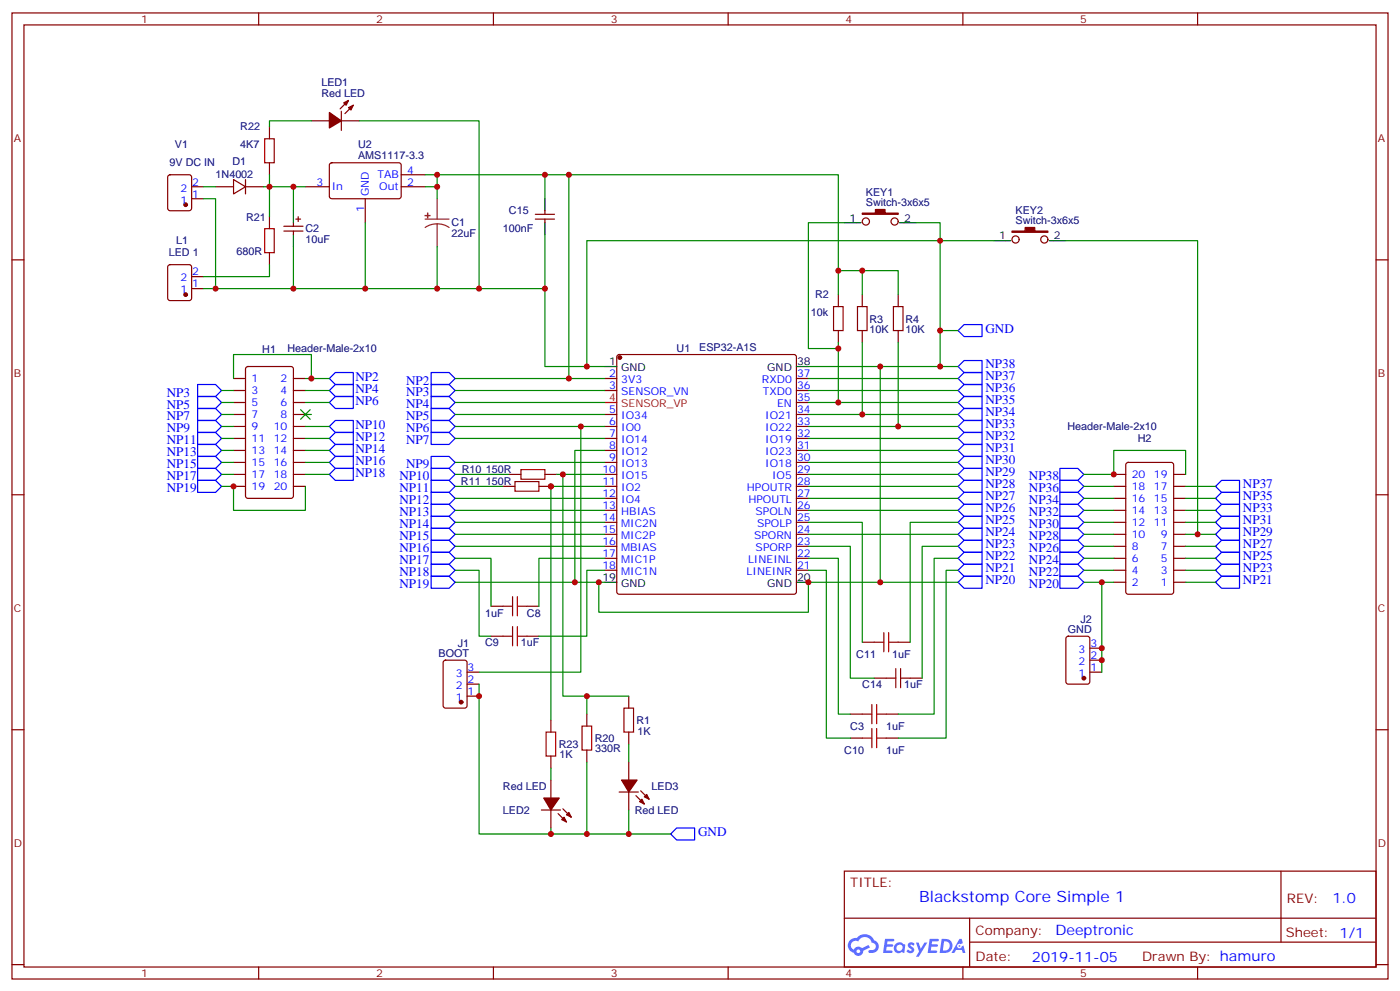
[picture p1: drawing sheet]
<svg xmlns="http://www.w3.org/2000/svg" width="412mm" height="292mm" viewBox="0 0 412 292" stroke-linecap="round" stroke-linejoin="round" font-family="sans-serif">
<g fill="none" stroke="#870000" stroke-width=".35">
<path d="M3.5 3.8h405.4v284.3h-405.4zM7.1 7.3h398.2v277.3h-398.2zM76.2 3.8v3.5M145.3 3.8v3.5M214.5 3.8v3.5M283.6 3.8v3.5M352.8 3.8v3.5M3.5 76.5h3.6M405.3 76.5h3.6M3.5 145.6h3.6M405.3 145.6h3.6M3.5 214.8h3.6"/>
<path d="M405.3 214.8h3.6M248.7 256.4h156.6v28.2h-156.6zM377.3 256.4v20.9M248.7 270.2h156.5M285.6 277.3h119.6M285.6 270.2v14.2M3.5 283.9h3.6M76.2 284.6v3.5M145.3 284.6v3.5M214.5 284.6v3.5M283.6 284.6v3.5M352.8 284.6v3.5"/>
<path d="M405.3 283.9h3.6"/>
</g>
<g fill="#5487ff">
<path d="M267.7 277.6a1.22 1.22 0 0 1 1.7 .2l-.4 .6a.47 .47 0 0 0-.3-.4 .47 .47 0 0 0-.5 .2l.1 .2a1.14 1.14 0 0 1 .8 1.8 1.14 1.14 0 0 1-1.9 0l-.2-.2 .5-.6 .7 .5a.29 .29 0 0 0 .3-.3 .29 .29 0 0 0-.2-.3 1.04 1.04 0 0 1-.6-1.7z"/>
<path d="M260.7 276.3h2.4l.3 .2-.2 .5-1.8 .1-.1 .8h1.5l.3 .4-.3 .4h-1.6l-.2 1.1h1.7l.2 .3-.2 .3-2.6 .1z"/>
<path d="M273.8 276.3h2.4l.3 .2-.1 .5-1.8 .1-.2 .8h1.6l.3 .4-.4 .4h-1.6l-.1 1.1h1.7l.2 .3-.2 .3-2.6 .1z"/>
<path d="M282.6 276.3h.7l.3 1.3-.6 .3a.69 .69 0 0 0-1 .3 .69 .69 0 0 0 .4 .9 .69 .69 0 0 0 .9-.6l.5-.2 .6 2.2h-.8l-.2-.9h-1.8l-.5 .9h-.8z"/>
<path d="M269.8 277.4h.8l.6 1.8 1.1-1.8h.9l-2.6 4.2h-.8l.9-1.5z"/>
<path d="M277.4 276.3l-.6 4.2h1.3a2.11 2.11 0 0 0 2.5-2.1 2.11 2.11 0 0 0-2.5-2.1zM278.1 277.1a1.39 1.39 0 0 1 1.7 1.4 1.39 1.39 0 0 1-1.8 1.3h-.3z"/>
<path d="M263.7 277.9a1.54 1.54 0 0 0-.1 2.2 1.54 1.54 0 0 0 2.2 .1l.6 .3 .3-2.3-.2-.3h-.4a1.49 1.49 0 0 0-2.4 0zM264 278.9a.94 .94 0 0 1 1.8 0 .94 .94 0 0 1-1.8 0z"/>
<path d="M250.4 276.7a2.18 2.18 0 0 0 1.1 3.7 1.44 1.44 0 0 0 1.6 .9 1.44 1.44 0 0 0 1.2-1.4l2-1.1-.5-.7-1.9 1a1.47 1.47 0 0 0-2.4 .4 1.39 1.39 0 0 1-.7-1.9 1.39 1.39 0 0 1 2-.5 2.12 2.12 0 0 1 2.2-1.3 2.12 2.12 0 0 1 1.9 1.7 1.14 1.14 0 0 1 1.1 1.4 1.14 1.14 0 0 1-1.7 .7 .43 .43 0 0 0-.5 .4 .43 .43 0 0 0 .4 .5 1.98 1.98 0 0 0 2.5-1.2 1.98 1.98 0 0 0-1.2-2.6 3.1 3.1 0 0 0-5.3-.6l-.9 .1zM252.3 280a.55 .55 0 0 1 1.1 0 .55 .55 0 0 1-1.1 0z"/>
<circle cx="282.6" cy="278.4" r=".26"/>
</g>
<g fill="none" stroke="#a10000" stroke-width=".35">
<path d="M78 40.9h2.8v7h-2.8zM78 67.3h2.8v7.1h-2.8zM245.5 90.2h2.9v7.1h-2.9zM252.6 90.2h2.8v7.1h-2.8zM263.2 90.2h2.8v7.1h-2.8zM153.5 138.2h7v2.8h-7zM151.7 141.7h7v2.9h-7zM148.2 178.4h2.8M151 175.6v5.7M152.4 175.6v5.7M152.4 178.4h2.8M148.2 187.3h2.8"/>
<path d="M151 184.4v5.7M152.4 184.4v5.7M152.4 187.3h2.8M257.5 189h2.8M260.3 186.2v5.6M261.1 199.6h2.8M261.8 186.2v5.6M261.8 189h2.8M263.9 196.8v5.6M265.3 196.8v5.6M265.3 199.6h2.8M160.9 215.5h2.8v7h-2.8z"/>
<path d="M171.4 213.7h2.9v7.1h-2.9zM183.8 208.4h2.8v7.1h-2.8zM254 217.2h2.8M254 210.2h2.8M256.8 207.4v5.6M256.8 214.4v5.7M258.2 207.4v5.6M258.2 214.4v5.7M258.2 217.2h2.9M258.2 210.2h2.9"/>
</g>
<g fill="none" stroke="#870000" stroke-width=".35">
<path d="M79.4 37.3v3.6M91.7 35.6h5.3M100.5 32.7v5.7M100.5 35.6h5.3M102.7 29.6l-2.5 2.4M104.1 31l-2.5 2.4M49.6 51.6l.5-.2h5.6l.7 .5v9.4l-.4 .7h-5.9l-.7-.4v-9.5zM56.4 58.5h3.6M56.4 55h3.6M63.5 55h5.3M68.8 52.8l3.5 2.2-3.5 2.1zM72.3 55h5.3"/>
<path d="M72.3 52.8v4.3M79.4 47.9v3.5M90 55h7M97.2 48.1l.5-.2 20 .1 .5 .6-.1 9.5-.6 .4-20.1-.1-.4-.6v-9.2zM107.6 58.5v7M118.2 55h7M118.2 51.4h7M49.6 78.1l.5-.2h5.6l.7 .4v9.5l-.4 .6-5.9 .1-.7-.5v-9.4zM79.4 63.8v3.5M79.4 74.4v3.5M83.6 66.6h5.7M83.6 68h5.7"/>
<path d="M86.4 65.5v1.1M86.4 68v1.1M87.1 64.5h1.4M87.8 63.8v1.4M157.7 63.1h5.6M157.7 64.5h5.6M160.5 62v1.1M160.5 64.5v1M56.4 84.9h3.6M56.4 81.4h3.6M246.9 86.7v3.5M246.9 97.3v3.5"/>
<path d="M254 86.7v3.5M254 97.3v3.5M264.6 86.7v3.5M264.6 97.3v3.5M68.8 111.4h3.5M68.8 114.9h3.5M68.8 118.5h3.5M72.6 108.1l.4-.2h12.7l.7 .4v37.7l-.4 .6-13 .1-.6-.5-.1-37.6zM86.4 111.4h3.6M86.4 114.9h3.6M86.4 118.5h3.6M178.2 111.4h3.5"/>
<path d="M178.2 114.9h3.5M181.9 104.6l.5-.2h51.5l.5 .2 .2 .5v69.1l-.2 .5-.5 .2h-51.5l-.5-.2-.2-.5v-69.1zM234.6 111.4h3.5M234.6 114.9h3.5M234.6 118.5h3.5M68.8 139.6h3.5M68.8 122h3.5M68.8 125.5h3.5M68.8 129h3.5M68.8 132.6h3.5M68.8 136.1h3.5M86.4 139.6h3.6"/>
<path d="M86.4 122h3.6M86.4 125.5h3.6M86.4 129h3.6M86.4 132.6h3.6M86.4 136.1h3.6M149.9 139.6h3.6M160.5 139.6h3.5M178.2 139.6h3.5M178.2 122h3.5M178.2 125.5h3.5M178.2 129h3.5M178.2 132.6h3.5"/>
<path d="M178.2 136.1h3.5M234.6 139.6h3.5M234.6 122h3.5M234.6 125.5h3.5M234.6 129h3.5M234.6 132.6h3.5M234.6 136.1h3.5M328.1 139.6h3.5M331.8 136.3l.5-.2h12.7l.7 .4v37.7l-.4 .7h-13l-.6-.5-.1-37.6zM345.7 139.6h3.5M68.8 143.2h3.5M86.4 143.2h3.6"/>
<path d="M148.2 143.2h3.5M158.7 143.2h3.6M178.2 143.2h3.5M178.2 146.7h3.5M178.2 150.2h3.5M178.2 153.7h3.5M178.2 157.3h3.5M234.6 143.2h3.5M234.6 146.7h3.5M234.6 150.2h3.5M234.6 153.7h3.5M234.6 157.3h3.5"/>
<path d="M328.1 143.2h3.5M328.1 146.7h3.5M328.1 150.2h3.5M328.1 153.7h3.5M328.1 157.3h3.5M345.7 143.2h3.5M345.7 146.7h3.5M345.7 150.2h3.5M345.7 153.7h3.5M345.7 157.3h3.5M144.6 178.4h3.6M155.2 178.4h3.5"/>
<path d="M178.2 160.8h3.5M178.2 164.3h3.5M178.2 167.9h3.5M234.6 160.8h3.5M234.6 164.3h3.5M234.6 167.9h3.5M328.1 160.8h3.5M328.1 164.3h3.5M328.1 167.9h3.5M328.1 171.4h3.5M345.7 160.8h3.5M345.7 164.3h3.5"/>
<path d="M345.7 167.9h3.5M345.7 171.4h3.5M130.8 194.5l.4-.2h5.7l.6 .4 .1 13-.5 .7h-5.9l-.6-.4-.1-13zM137.6 197.8h3.5M144.6 187.3h3.6M155.2 187.3h3.5M254 189h3.5M257.5 199.6h3.6M264.6 189h3.5M268.1 199.6h3.5M314.2 187.5l.5-.2h5.6l.7 .4v13l-.4 .6-5.9 .1-.7-.5v-12.9zM321 197.8h3.6"/>
<path d="M321 194.3h3.6M321 190.8h3.6M137.6 204.9h3.5M137.6 201.4h3.5M162.3 211.9v3.6M172.9 210.2v3.5M185.2 204.9v3.5M185.2 215.5v3.5M250.5 217.2h3.5M250.5 210.2h3.5M261.1 217.2h3.5M261.1 210.2h3.5"/>
<path d="M159.5 238.4h5.6M162.3 222.5v3.6M162.3 229.6v5.3M162.3 238.4v5.3M164.4 239.5l2.5 2.4M165.8 238.1l2.5 2.4M172.9 220.8v3.5M182.4 233.1h5.6M185.2 224.3v5.3M185.2 233.1v5.3M187.3 234.2l2.5 2.4M188.7 232.8l2.5 2.4"/>
<circle cx="255.1" cy="65.2" r="1.06"/>
<circle cx="263.5" cy="65.2" r="1.06"/>
<circle cx="299.2" cy="70.5" r="1.06"/>
<circle cx="307.6" cy="70.5" r="1.06"/>
</g>
<path d="M160.5 58.5v3.5M86.4 62v3.5M86.4 69.1v3.5M160.5 65.5v3.6M248.7 65.5h4.9M264.9 65.5h5M292.8 70.8h4.9M309 70.8h5M178.2 107.9h3.5M234.6 107.9h3.5M178.2 171.4h3.5M234.6 171.4h3.5" fill="none" stroke="#000" stroke-width=".35"/>
<g fill="#8c2424" stroke="#8c2424" stroke-width=".35">
<path d="M125.2 63.4l1.4 .1z"/>
<path d="M125.9 62.7l.1 1.4z"/>
</g>
<path d="M128.8 58.5v6M125.2 64.5h7.1M128.8 65.9l1.8 .2 1.7 .9M128.8 65.9l-1.9 .2-1.7 .9M128.8 65.9v6.7" fill="none" stroke="#8c2424" stroke-width=".35"/>
<g fill="#870000" stroke="#870000" stroke-width=".35">
<path d="M165.5 241.2l.7-.7 .7 1.4z"/>
<path d="M166.9 239.8l.7-.7 .7 1.4z"/>
<path d="M160.2 234.9h4.5l-2.4 3.5z"/>
<path d="M102.7 31.7l1.4-.7-.7 1.4z"/>
<path d="M101.2 30.3l1.5-.7-.7 1.4z"/>
<path d="M97 33.1l3.5 2.5-3.5 2.1z"/>
<path d="M188.4 235.9l.7-.7 .7 1.4z"/>
<path d="M189.8 234.5l.7-.7 .7 1.4z"/>
<path d="M183.1 229.6h4.6l-2.5 3.5z"/>
<path d="M254 62.7h3.9v-1h2.8v1h3.9v.4h-10.6z"/>
<path d="M298.1 68h3.9v-1h2.8v1h3.9v.4h-10.6z"/>
<circle cx="54.7" cy="86.7" r=".53"/>
<circle cx="54.7" cy="60.3" r=".53"/>
<circle cx="182.6" cy="105.2" r=".53"/>
<circle cx="135.8" cy="206.7" r=".53"/>
<circle cx="319.3" cy="199.6" r=".53"/>
</g>
<path d="M178.2 118.5h3.5" fill="none" stroke="#f00" stroke-width=".35"/>
<g fill="none" stroke="#00f" stroke-width=".35">
<path d="M282.2 97.3l1.8-1.8h5.3v3.6h-5.3zM58.2 113.2h5.3l1.8 1.7-1.8 1.8h-5.3zM58.2 116.7h5.3l1.8 1.8-1.8 1.7h-5.3zM97 111.4l1.8-1.8h5.3v3.6h-5.3zM97 114.9l1.8-1.7h5.3v3.5h-5.3zM97 118.5l1.8-1.8h5.3v3.5h-5.3zM127 109.6h5.3l1.8 1.8-1.8 1.8h-5.3zM127 113.2h5.3l1.8 1.7-1.8 1.8h-5.3zM127 116.7h5.3l1.8 1.8-1.8 1.7h-5.3zM282.2 107.9l1.8-1.8h5.3v3.5h-5.3zM282.2 111.4l1.8-1.8h5.3v3.6h-5.3zM282.2 114.9l1.8-1.7h5.3v3.5h-5.3z"/>
<path d="M282.2 118.5l1.8-1.8h5.3v3.5h-5.3zM58.2 120.2h5.3l1.8 1.8-1.8 1.8h-5.3zM58.2 123.8h5.3l1.8 1.7-1.8 1.8h-5.3zM58.2 127.3h5.3l1.8 1.7-1.8 1.8h-5.3zM58.2 130.8h5.3l1.8 1.8-1.8 1.7h-5.3zM58.2 134.3h5.3l1.8 1.8-1.8 1.8h-5.3zM58.2 137.9h5.3l1.8 1.7-1.8 1.8h-5.3zM97 125.5l1.8-1.7h5.3v3.5h-5.3zM97 129l1.8-1.7h5.3v3.5h-5.3zM97 132.6l1.8-1.8h5.3v3.5h-5.3zM97 136.1l1.8-1.8h5.3v3.6h-5.3zM97 139.6l1.8-1.7h5.3v3.5h-5.3z"/>
<path d="M127 120.2h5.3l1.8 1.8-1.8 1.8h-5.3zM127 127.3h5.3l1.8 1.7-1.8 1.8h-5.3zM127 134.3h5.3l1.8 1.8-1.8 1.8h-5.3zM127 137.9h5.3l1.8 1.7-1.8 1.8h-5.3zM127 123.8h5.3l1.8 1.7-1.8 1.8h-5.3zM282.2 122l1.8-1.8h5.3v3.6h-5.3zM282.2 125.5l1.8-1.7h5.3v3.5h-5.3zM282.2 129l1.8-1.7h5.3v3.5h-5.3zM282.2 132.6l1.8-1.8h5.3v3.5h-5.3zM282.2 136.1l1.8-1.8h5.3v3.6h-5.3zM282.2 139.6l1.8-1.7h5.3v3.5h-5.3zM312.2 137.9h5.3l1.8 1.7-1.8 1.8h-5.3z"/>
<path d="M58.2 141.4h5.3l1.8 1.8-1.8 1.7h-5.3zM127 141.4h5.3l1.8 1.8-1.8 1.7h-5.3zM127 144.9h5.3l1.8 1.8-1.8 1.7h-5.3zM127 148.4h5.3l1.8 1.8-1.8 1.8h-5.3zM127 152h5.3l1.8 1.7-1.8 1.8h-5.3zM127 155.5h5.3l1.8 1.8-1.8 1.7h-5.3zM127 159h5.3l1.8 1.8-1.8 1.8h-5.3zM282.2 143.2l1.8-1.8h5.3v3.5h-5.3zM282.2 146.7l1.8-1.8h5.3v3.5h-5.3zM282.2 150.2l1.8-1.8h5.3v3.6h-5.3zM282.2 153.7l1.8-1.7h5.3v3.5h-5.3zM282.2 157.3l1.8-1.8h5.3v3.5h-5.3z"/>
<path d="M312.2 159h5.3l1.8 1.8-1.8 1.8h-5.3zM312.2 155.5h5.3l1.8 1.8-1.8 1.7h-5.3zM312.2 152h5.3l1.8 1.7-1.8 1.8h-5.3zM312.2 148.4h5.3l1.8 1.8-1.8 1.8h-5.3zM312.2 144.9h5.3l1.8 1.8-1.8 1.7h-5.3zM312.2 141.4h5.3l1.8 1.8-1.8 1.7h-5.3zM358.1 157.3l1.7-1.8h5.3v3.5h-5.3zM358.1 153.7l1.7-1.7h5.3v3.5h-5.3zM358.1 150.2l1.7-1.8h5.3v3.6h-5.3zM358.1 146.7l1.7-1.8h5.3v3.5h-5.3zM358.1 143.2l1.7-1.8h5.3v3.5h-5.3zM127 162.6h5.3l1.8 1.7-1.8 1.8h-5.3z"/>
<path d="M127 166.1h5.3l1.8 1.8-1.8 1.7h-5.3zM127 169.6h5.3l1.8 1.8-1.8 1.7h-5.3zM282.2 160.8l1.8-1.8h5.3v3.6h-5.3zM282.2 164.3l1.8-1.7h5.3v3.5h-5.3zM282.2 167.9l1.8-1.8h5.3v3.5h-5.3zM282.2 171.4l1.8-1.8h5.3v3.5h-5.3zM312.2 169.6h5.3l1.8 1.8-1.8 1.7h-5.3zM312.2 166.1h5.3l1.8 1.8-1.8 1.7h-5.3zM312.2 162.6h5.3l1.8 1.7-1.8 1.8h-5.3zM358.1 171.4l1.7-1.8h5.3v3.5h-5.3zM358.1 167.9l1.7-1.8h5.3v3.5h-5.3zM358.1 164.3l1.7-1.7h5.3v3.5h-5.3z"/>
<path d="M358.1 160.8l1.7-1.8h5.3v3.6h-5.3zM197.6 245.5l1.7-1.8h5.3v3.5h-5.3z"/>
</g>
<g fill="none" stroke="#008700" stroke-width=".35">
<path d="M91.7 35.6h-12.3v1.7M105.8 35.6h35.3v49.3h19.4v-15.8M60 58.5h3.5v26.4h22.9v-12.3M60 55h3.5M77.6 55h12.4M79.4 51.4v12.4M86.4 55v7M125.2 51.4h35.3v7.1M125.2 55h3.6v3.5M128.8 51.4v3.6M160.5 51.4h86.4v28.3h7.1v7M167.6 51.4v60"/>
<path d="M79.4 77.9v3.5h-19.4M107.6 65.5v19.4M128.8 72.6v12.3h-42.4M246.9 79.7v7M248.7 65.5h-10.6v37.1h8.8M254 79.7h10.6v7M269.9 65.5h7v31.8M292.8 70.8h-119.9v37.1M314 70.8h38.8v86.5M60 84.9h3.5M128.8 84.9h12.3M160.5 84.9v23h17.7"/>
<path d="M282.2 97.3h-5.3v10.6M65.3 114.9h3.5M65.3 118.5h3.5M68.8 111.4v-7h22.9v7M90 111.4h7M90 114.9h7M90 118.5h7M134.1 111.4h44.1M134.1 114.9h44.1M134.1 118.5h44.1M238.1 107.9h44.1M238.1 111.4h44.1"/>
<path d="M238.1 114.9h44.1M246.9 100.8v17.7h-8.8M246.9 118.5h35.3M254 100.8v21.2M259.3 107.9v63.5M264.6 100.8v24.7M65.3 122h3.5M65.3 125.5h3.5M65.3 132.6h3.5M65.3 136.1h3.5M65.3 139.6h3.5M65.3 129h3.5"/>
<path d="M90 122h1.7M90 125.5h7M90 132.6h7M90 136.1h7M90 139.6h7M90 129h7M134.1 122h44.1M134.1 125.5h37M134.1 136.1h44.1M134.1 139.6h15.8M134.1 129h44.1M164 139.6h14.2"/>
<path d="M165.8 139.6v65.3h19.4M178.2 125.5h-7.1v72.3h-30M178.2 132.6h-8.9v38.8h-35.2M238.1 122h44.1M238.1 125.5h44.1M238.1 132.6h44.1M238.1 136.1h44.1M238.1 139.6h44.1M238.1 129h44.1M319.3 139.6h8.8v-7h21.1v7M65.3 143.2h3.5v7h21.2v-7M134.1 146.7h44.1"/>
<path d="M134.1 143.2h14.1M134.1 150.2h44.1M134.1 157.3h44.1M134.1 153.7h44.1M178.2 143.2h-15.9v68.7M238.1 153.7h15.9v35.3M238.1 146.7h44.1M238.1 143.2h44.1M238.1 150.2h44.1M238.1 157.3h44.1M282.2 153.7h-14.1v35.3M319.3 146.7h8.8"/>
<path d="M319.3 143.2h8.8M319.3 150.2h8.8M319.3 157.3h8.8M319.3 153.7h8.8M349.2 146.7h8.9M349.2 143.2h8.9M349.2 150.2h8.9M349.2 157.3h8.9M349.2 153.7h8.9M134.1 164.3h10.5v14.1M134.1 167.9h7v19.4h3.5M134.1 160.8h44.1"/>
<path d="M169.3 171.4h8.9M176.4 171.4v8.8h61.7v-8.8h44.1M178.2 167.9h-5.3v19.4h-14.2M178.2 164.3h-19.5v14.1M238.1 160.8h12.4v38.8h7M238.1 167.9h5.3v49.3h7.1M238.1 164.3h8.8v45.9h3.6M282.2 160.8h-10.6v38.8M282.2 167.9h-3.5v49.3h-14.1M282.2 164.3h-7v45.9h-10.6M319.3 160.8h8.8M319.3 171.4h8.8"/>
<path d="M319.3 167.9h8.8M319.3 164.3h8.8M324.6 171.4v26.4M349.2 160.8h8.9M349.2 171.4h8.9M349.2 167.9h8.9M349.2 164.3h8.9M141.1 201.4v44.1h21.2M172.9 204.9v5.3M185.2 219v5.3M162.3 226.1v3.5M172.9 224.3v21.2"/>
<path d="M185.2 238.4v7.1h-22.9v-1.8M185.2 245.5h12.4"/>
</g>
<g fill="#c00">
<circle cx="352.8" cy="157.3" r=".88"/>
<circle cx="324.6" cy="190.8" r=".88"/>
<circle cx="324.6" cy="194.3" r=".88"/>
<circle cx="259.3" cy="107.9" r=".88"/>
<circle cx="259.3" cy="171.4" r=".88"/>
<circle cx="276.9" cy="97.3" r=".88"/>
<circle cx="238.1" cy="171.4" r=".88"/>
<circle cx="276.9" cy="107.9" r=".88"/>
<circle cx="185.2" cy="245.5" r=".88"/>
<circle cx="246.9" cy="118.5" r=".88"/>
<circle cx="254" cy="79.7" r=".88"/>
<circle cx="167.6" cy="51.4" r=".88"/>
<circle cx="160.5" cy="51.4" r=".88"/>
<circle cx="107.6" cy="84.9" r=".88"/>
<circle cx="141.1" cy="84.9" r=".88"/>
<circle cx="128.8" cy="84.9" r=".88"/>
<circle cx="141.1" cy="204.9" r=".88"/>
<circle cx="162.3" cy="245.5" r=".88"/>
<circle cx="91.7" cy="111.4" r=".88"/>
<circle cx="165.8" cy="139.6" r=".88"/>
<circle cx="128.8" cy="51.4" r=".88"/>
<circle cx="167.6" cy="111.4" r=".88"/>
<circle cx="162.3" cy="143.2" r=".88"/>
<circle cx="172.9" cy="204.9" r=".88"/>
<circle cx="172.9" cy="245.5" r=".88"/>
<circle cx="79.4" cy="55" r=".88"/>
<circle cx="86.4" cy="55" r=".88"/>
<circle cx="86.4" cy="84.9" r=".88"/>
<circle cx="63.5" cy="84.9" r=".88"/>
<circle cx="160.5" cy="84.9" r=".88"/>
<circle cx="128.8" cy="55" r=".88"/>
<circle cx="171.1" cy="125.5" r=".88"/>
<circle cx="68.8" cy="143.2" r=".88"/>
<circle cx="246.9" cy="79.7" r=".88"/>
<circle cx="254" cy="122" r=".88"/>
<circle cx="264.6" cy="125.5" r=".88"/>
<circle cx="328.1" cy="139.6" r=".88"/>
<circle cx="169.3" cy="171.4" r=".88"/>
<circle cx="176.4" cy="171.4" r=".88"/>
<circle cx="246.9" cy="102.6" r=".88"/>
<circle cx="276.9" cy="70.8" r=".88"/>
<circle cx="172.9" cy="107.9" r=".88"/>
<circle cx="324.6" cy="171.4" r=".88"/>
</g>
<path d="M88.5 120.6l2.9 2.8zM91.4 120.6l-2.9 2.8z" fill="#c00" stroke="#008700" stroke-width=".35"/>
<text font-size="4.6" fill="#00f" x="270.8" y="265.4">Blackstomp Core Simple 1</text>
<g font-size="4.2" fill="#00f">
<text x="392.5" y="265.7">1.0</text>
<text x="310.9" y="275.2">Deeptronic</text>
<text x="304" y="283">2019-11-05</text>
</g>
<g font-size="3.9" fill="#00f">
<text x="290.3" y="97.9">GND</text>
<text x="104.7" y="112.1">NP2</text>
<text x="119.6" y="113.2">NP2</text>
<text x="290.3" y="108.5">NP38</text>
<text x="290.3" y="112">NP37</text>
<text x="49.1" y="116.7">NP3</text>
<text x="104.7" y="115.6">NP4</text>
<text x="104.7" y="119.2">NP6</text>
<text x="119.6" y="116.7">NP3</text>
<text x="290.3" y="115.5">NP36</text>
<text x="290.3" y="119">NP35</text>
<text x="49.1" y="120.2">NP5</text>
<text x="49.1" y="123.8">NP7</text>
<text x="119.6" y="120.2">NP4</text>
<text x="119.6" y="123.8">NP5</text>
<text x="290.3" y="122.6">NP34</text>
<text x="49.1" y="127.3">NP9</text>
<text x="49.1" y="130.8">NP11</text>
<text x="104.7" y="126.2">NP10</text>
<text x="104.7" y="129.7">NP12</text>
<text x="119.6" y="130.8">NP7</text>
<text x="119.6" y="127.3">NP6</text>
<text x="290.3" y="126.1">NP33</text>
<text x="290.3" y="129.6">NP32</text>
<text x="49.1" y="134.3">NP13</text>
<text x="49.1" y="137.9">NP15</text>
<text x="104.7" y="133.3">NP14</text>
<text x="104.7" y="136.8">NP16</text>
<text x="119.6" y="137.9">NP9</text>
<text x="290.3" y="133.2">NP31</text>
<text x="290.3" y="136.7">NP30</text>
<text x="49.1" y="141.4">NP17</text>
<text x="104.7" y="140.3">NP18</text>
<text x="117.7" y="141.4">NP10</text>
<text x="290.3" y="140.2">NP29</text>
<text x="290.3" y="143.7">NP28</text>
<text x="303.1" y="141.4">NP38</text>
<text x="366.1" y="143.7">NP37</text>
<text x="49.1" y="144.9">NP19</text>
<text x="117.7" y="144.9">NP11</text>
<text x="117.7" y="148.4">NP12</text>
<text x="290.3" y="147.3">NP27</text>
<text x="303.1" y="148.5">NP34</text>
<text x="303.1" y="144.9">NP36</text>
<text x="366.1" y="147.3">NP35</text>
<text x="117.7" y="152">NP13</text>
<text x="117.7" y="155.5">NP14</text>
<text x="290.3" y="150.8">NP26</text>
<text x="290.3" y="154.3">NP25</text>
<text x="303.1" y="155.5">NP30</text>
<text x="303.1" y="152">NP32</text>
<text x="366.1" y="154.3">NP31</text>
<text x="366.1" y="150.8">NP33</text>
<text x="117.7" y="159">NP15</text>
<text x="290.3" y="157.8">NP24</text>
<text x="290.3" y="161.4">NP23</text>
<text x="303.1" y="159">NP28</text>
<text x="366.1" y="161.4">NP27</text>
<text x="366.1" y="157.9">NP29</text>
<text x="117.7" y="162.6">NP16</text>
<text x="117.7" y="166.1">NP17</text>
<text x="290.3" y="164.9">NP22</text>
<text x="303.1" y="166.1">NP24</text>
<text x="303.1" y="162.6">NP26</text>
<text x="366.1" y="164.9">NP25</text>
<text x="117.7" y="169.6">NP18</text>
<text x="117.7" y="173.1">NP19</text>
<text x="290.3" y="168.4">NP21</text>
<text x="290.3" y="172">NP20</text>
<text x="303.1" y="173.2">NP20</text>
<text x="303.1" y="169.6">NP22</text>
<text x="366.1" y="172">NP21</text>
<text x="366.1" y="168.4">NP23</text>
<text x="205.6" y="246">GND</text>
</g>
<g font-size="3.9" fill="#800">
<text x="250.5" y="261">TITLE:</text>
<text x="379.1" y="265.7">REV:</text>
<text x="287.4" y="275.2">Company:</text>
<text x="378.7" y="275.8">Sheet: 1/1</text>
<text x="287.4" y="282.9">Date:</text>
<text x="336.4" y="282.9">Drawn By: hamuro</text>
</g>
<g font-size="3.2" fill="#800">
<text x="41.6" y="6.8">1</text>
<text x="110.8" y="6.8">2</text>
<text x="179.9" y="6.8">3</text>
<text x="249.1" y="6.8">4</text>
<text x="318.2" y="6.8">5</text>
<text x="4.1" y="41.9">A</text>
<text x="405.9" y="41.9">A</text>
<text x="4.1" y="111.1">B</text>
<text x="405.9" y="111.1">B</text>
<text x="4.1" y="180.2">C</text>
<text x="405.9" y="180.2">C</text>
<text x="4.1" y="249.3">D</text>
<text x="405.9" y="249.3">D</text>
<text x="41.6" y="287.6">1</text>
<text x="110.8" y="287.6">2</text>
<text x="179.9" y="287.6">3</text>
<text x="249.1" y="287.6">4</text>
<text x="318.2" y="287.6">5</text>
</g>
<g font-size="3.2" fill="#000080">
<text x="94.7" y="28.5">Red LED</text>
<text x="94.7" y="25.3">LED1</text>
<text x="70.8" y="38.4">R22</text>
<text x="51.5" y="43.7">V1</text>
<text x="70.8" y="43.7">4K7</text>
<text x="105.5" y="46.8">AMS1117-3.3</text>
<text x="105.5" y="43.7">U2</text>
<text x="50" y="49">9V DC IN</text>
<text x="63.5" y="52.5">1N4002</text>
<text x="68.4" y="48.6">D1</text>
<text x="255.1" y="57.7">KEY1</text>
<text x="72.5" y="65">R21</text>
<text x="149.9" y="63.1">C15</text>
<text x="255.1" y="60.6">Switch-3x6x5</text>
<text x="299.1" y="65.9">Switch-3x6x5</text>
<text x="299.2" y="63">KEY2</text>
<text x="51.9" y="71.9">L1</text>
<text x="90" y="71.5">10uF</text>
<text x="90" y="68.4">C2</text>
<text x="133" y="69.8">22uF</text>
<text x="133" y="66.6">C1</text>
<text x="148.2" y="68.4">100nF</text>
<text x="49.7" y="75.4">LED 1</text>
<text x="69.7" y="75.1">680R</text>
<text x="240.1" y="87.8">R2</text>
<text x="238.9" y="93.1">10k</text>
<text x="256.1" y="94.9">R3</text>
<text x="266.7" y="94.9">R4</text>
<text x="256.1" y="97.9">10K</text>
<text x="266.7" y="97.9">10K</text>
<text x="77.2" y="103.9">H1</text>
<text x="84.7" y="103.6">Header-Male-2x10</text>
<text x="199.3" y="103.6">U1</text>
<text x="206" y="103.3">ESP32-A1S</text>
<text x="314.5" y="126.6">Header-Male-2x10</text>
<text x="335.1" y="130.1">H2</text>
<text x="135.8" y="142.6">R11</text>
<text x="136" y="139.1">R10</text>
<text x="143.2" y="142.6">150R</text>
<text x="143.2" y="139.1">150R</text>
<text x="142.9" y="181.5">1uF</text>
<text x="155.2" y="181.5">C8</text>
<text x="318.3" y="183.3">J2</text>
<text x="134.8" y="190.3">J1</text>
<text x="142.9" y="190.3">C9</text>
<text x="153.5" y="190.3">1uF</text>
<text x="314.6" y="186.2">GND</text>
<text x="129.2" y="193.3">BOOT</text>
<text x="252.2" y="193.8">C11</text>
<text x="262.8" y="193.8">1uF</text>
<text x="254" y="202.6">C14</text>
<text x="266.3" y="202.6">1uF</text>
<text x="187.5" y="213">R1</text>
<text x="250.5" y="214.8">C3</text>
<text x="261.1" y="215">1uF</text>
<text x="164.6" y="220.1">R23</text>
<text x="175.2" y="218.3">R20</text>
<text x="175.4" y="221.5">330R</text>
<text x="187.7" y="216.2">1K</text>
<text x="248.7" y="221.8">C10</text>
<text x="261.1" y="221.8">1uF</text>
<text x="164.8" y="223.2">1K</text>
<text x="148.2" y="232.6">Red LED</text>
<text x="191.9" y="232.4">LED3</text>
<text x="148.2" y="239.5">LED2</text>
<text x="187" y="239.7">Red LED</text>
</g>
<g font-size="3.2" fill="#00f">
<text x="111.2" y="52.5">TAB</text>
<text x="119.9" y="51.1">4</text>
<text x="53.1" y="59.9">1</text>
<text x="53.1" y="56.4">2</text>
<text x="56.6" y="58.1">1</text>
<text x="56.6" y="54.6">2</text>
<text x="93.2" y="54.6">3</text>
<text x="97.7" y="56">In</text>
<text x="108.7" y="57.8" transform="rotate(-90 108.7 57.8)">GND</text>
<text x="111.7" y="56">Out</text>
<text x="119.9" y="54.6">2</text>
<text x="107.2" y="62.3" transform="rotate(-90 107.2 62.3)">1</text>
<text x="53.1" y="82.8">2</text>
<text x="56.6" y="81.1">2</text>
<text x="53.1" y="86.4">1</text>
<text x="56.6" y="84.6">1</text>
<text x="74.1" y="112.5">1</text>
<text x="82.6" y="112.5">2</text>
<text x="179.5" y="111.1">2</text>
<text x="183" y="112.8">3V3</text>
<text x="224.4" y="112.8">RXD0</text>
<text x="234.8" y="111.1">37</text>
<text x="74.1" y="119.5">5</text>
<text x="74.1" y="116">3</text>
<text x="82.6" y="119.5">6</text>
<text x="82.6" y="116">4</text>
<text x="179.5" y="114.6">3</text>
<text x="183" y="116.3">SENSOR_VN</text>
<text x="224.7" y="116.3">TXD0</text>
<text x="228.9" y="119.9">EN</text>
<text x="234.8" y="118.1">35</text>
<text x="234.8" y="114.6">36</text>
<text x="74.1" y="123">7</text>
<text x="82.6" y="123">8</text>
<text x="179.5" y="121.6">5</text>
<text x="179.5" y="125.2">6</text>
<text x="183" y="123.4">IO34</text>
<text x="225.4" y="123.4">IO21</text>
<text x="234.8" y="125.2">33</text>
<text x="234.8" y="121.6">34</text>
<text x="74.1" y="130.1">11</text>
<text x="74.1" y="126.6">9</text>
<text x="80.6" y="130.1">12</text>
<text x="80.6" y="126.6">10</text>
<text x="179.5" y="128.7">7</text>
<text x="183" y="126.9">IO0</text>
<text x="183" y="130.5">IO14</text>
<text x="225.4" y="130.5">IO19</text>
<text x="225.4" y="126.9">IO22</text>
<text x="234.8" y="128.7">32</text>
<text x="74.1" y="137.2">15</text>
<text x="74.1" y="133.6">13</text>
<text x="80.6" y="137.2">16</text>
<text x="80.6" y="133.6">14</text>
<text x="179.5" y="132.2">8</text>
<text x="179.5" y="135.7">9</text>
<text x="183" y="134">IO12</text>
<text x="183" y="137.5">IO13</text>
<text x="225.4" y="137.5">IO18</text>
<text x="225.4" y="134">IO23</text>
<text x="234.8" y="135.7">30</text>
<text x="234.8" y="132.2">31</text>
<text x="74.1" y="140.7">17</text>
<text x="80.6" y="140.7">18</text>
<text x="177.5" y="139.3">10</text>
<text x="177.5" y="142.8">11</text>
<text x="183" y="141">IO15</text>
<text x="227.4" y="141">IO5</text>
<text x="234.8" y="142.8">28</text>
<text x="234.8" y="139.3">29</text>
<text x="333.4" y="140.7">20</text>
<text x="339.9" y="140.7">19</text>
<text x="74.1" y="144.2">19</text>
<text x="80.6" y="144.2">20</text>
<text x="177.5" y="146.3">12</text>
<text x="177.5" y="149.9">13</text>
<text x="183" y="144.6">IO2</text>
<text x="183" y="148.1">IO4</text>
<text x="220" y="144.6">HPOUTR</text>
<text x="220.5" y="148.1">HPOUTL</text>
<text x="234.8" y="149.9">26</text>
<text x="234.8" y="146.3">27</text>
<text x="333.4" y="144.2">18</text>
<text x="333.4" y="147.7">16</text>
<text x="339.9" y="144.2">17</text>
<text x="339.9" y="147.7">15</text>
<text x="177.5" y="153.4">14</text>
<text x="183" y="151.6">HBIAS</text>
<text x="183" y="155.2">MIC2N</text>
<text x="222.6" y="151.6">SPOLN</text>
<text x="223" y="155.2">SPOLP</text>
<text x="234.8" y="153.4">25</text>
<text x="333.4" y="151.3">14</text>
<text x="333.4" y="154.8">12</text>
<text x="339.9" y="151.3">13</text>
<text x="339.9" y="154.8">11</text>
<text x="177.5" y="156.9">15</text>
<text x="177.5" y="160.4">16</text>
<text x="183" y="158.7">MIC2P</text>
<text x="222.1" y="158.7">SPORN</text>
<text x="234.8" y="160.4">23</text>
<text x="234.8" y="156.9">24</text>
<text x="333.4" y="158.3">10</text>
<text x="333.4" y="161.9">8</text>
<text x="341.9" y="158.3">9</text>
<text x="341.9" y="161.9">7</text>
<text x="177.5" y="164">17</text>
<text x="177.5" y="167.5">18</text>
<text x="183" y="162.2">MBIAS</text>
<text x="183" y="165.7">MIC1P</text>
<text x="220.3" y="165.7">LINEINL</text>
<text x="222.6" y="162.2">SPORP</text>
<text x="234.8" y="167.5">21</text>
<text x="234.8" y="164">22</text>
<text x="333.4" y="165.4">6</text>
<text x="341.9" y="165.4">5</text>
<text x="183" y="169.3">MIC1N</text>
<text x="219.9" y="169.3">LINEINR</text>
<text x="333.4" y="168.9">4</text>
<text x="333.4" y="172.4">2</text>
<text x="341.9" y="168.9">3</text>
<text x="341.9" y="172.4">1</text>
<text x="321.2" y="190.4">3</text>
<text x="137.8" y="197.5">3</text>
<text x="317.7" y="195.7">2</text>
<text x="317.7" y="192.2">3</text>
<text x="321.2" y="197.5">1</text>
<text x="321.2" y="194">2</text>
<text x="134.3" y="202.8">2</text>
<text x="134.3" y="199.2">3</text>
<text x="137.8" y="201">2</text>
<text x="317.7" y="199.2">1</text>
<text x="134.3" y="206.3">1</text>
<text x="137.8" y="204.5">1</text>
</g>
<g font-size="3.2">
<text x="250.2" y="65.2">1</text>
<text x="266.3" y="65.2">2</text>
<text x="294.3" y="70.5">1</text>
<text x="310.4" y="70.5">2</text>
<text x="179.5" y="107.5">1</text>
<text x="234.8" y="107.5">38</text>
<text x="183" y="109.3">GND</text>
<text x="226" y="109.3">GND</text>
<text x="177.5" y="171">19</text>
<text x="183" y="172.8">GND</text>
<text x="226" y="172.8">GND</text>
<text x="234.8" y="171">20</text>
</g>
<g font-size="3.2" fill="#f00">
<text x="179.5" y="118.1">4</text>
<text x="183" y="119.9">SENSOR_VP</text>
</g>
</svg>
